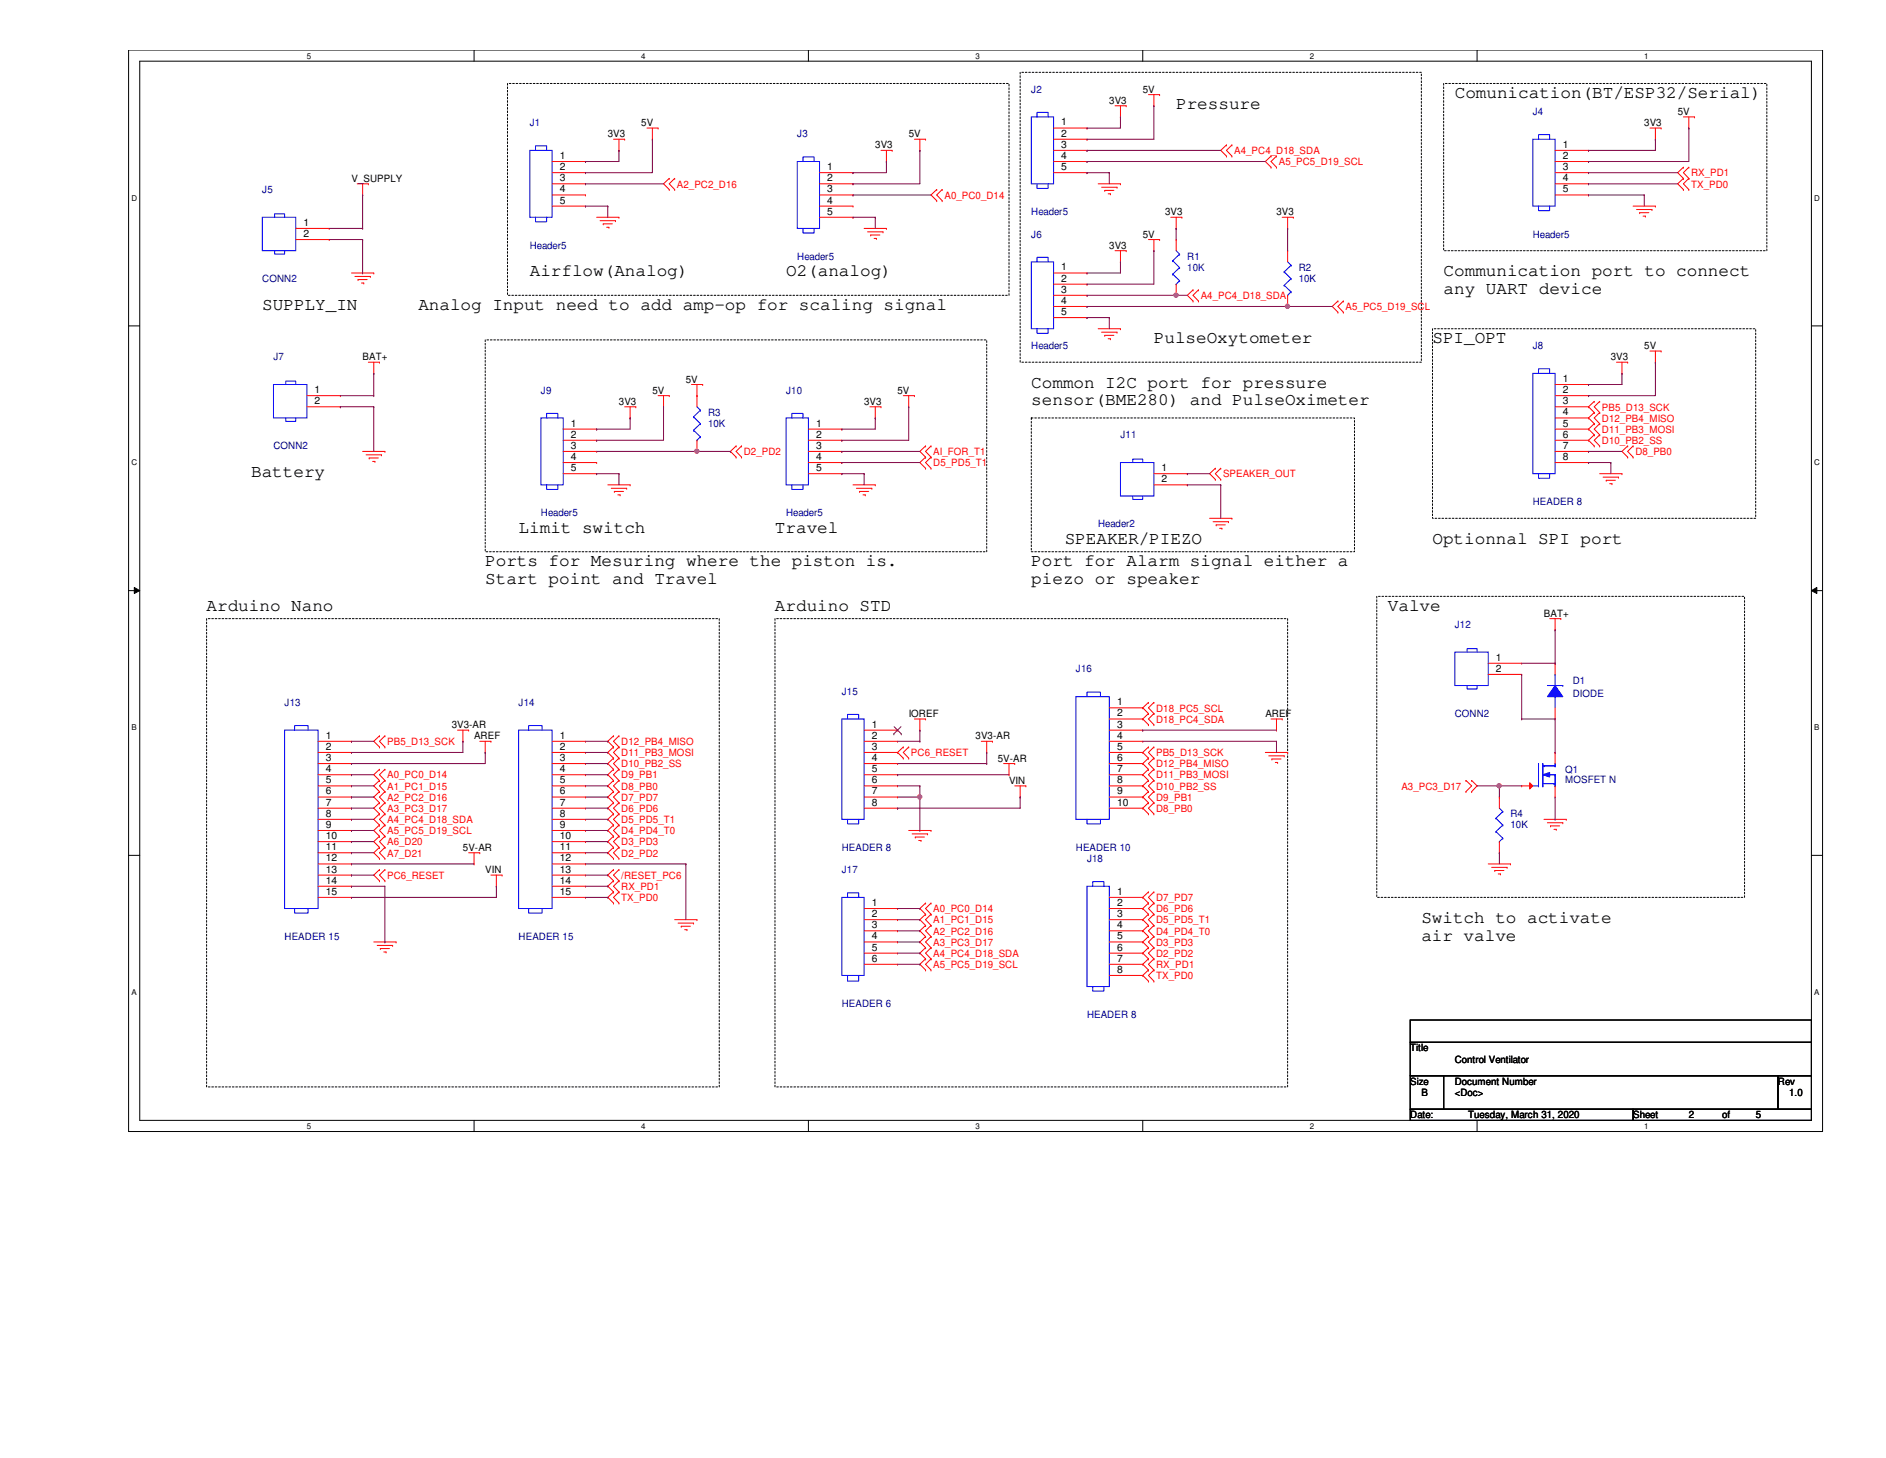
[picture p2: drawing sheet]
<svg xmlns="http://www.w3.org/2000/svg" width="279mm" height="216mm" viewBox="0 0 279 216" stroke-linecap="round" stroke-linejoin="round" font-family="sans-serif">
<path d="M19.1 7.4h250.9v160.2h-250.9zM20.7 9.1h247.7v156.8h-247.7z" fill="none" stroke="#000" stroke-width=".15"/>
<g fill="#fff">
<path d="M45.5 7.6h.6v1.3h-.6z"/>
<path d="M45.5 166.1h.6v1.3h-.6z"/>
</g>
<path d="M70.2 7.4v1.7M70.2 165.9v1.7" fill="none" stroke="#000" stroke-width=".15"/>
<g fill="#fff">
<path d="M95 7.6h.6v1.3h-.6z"/>
<path d="M95 166.1h.6v1.3h-.6z"/>
</g>
<path d="M119.8 7.4v1.7M119.8 165.9v1.7" fill="none" stroke="#000" stroke-width=".15"/>
<g fill="#fff">
<path d="M144.5 7.6h.6v1.3h-.6z"/>
<path d="M144.5 166.1h.6v1.3h-.6z"/>
</g>
<path d="M169.3 7.4v1.7M169.3 165.9v1.7" fill="none" stroke="#000" stroke-width=".15"/>
<g fill="#fff">
<path d="M194.1 7.6h.5v1.3h-.5z"/>
<path d="M194.1 166.1h.5v1.3h-.5z"/>
</g>
<path d="M218.8 7.4v1.7M218.8 165.9v1.7" fill="none" stroke="#000" stroke-width=".15"/>
<g fill="#fff">
<path d="M243.6 7.6h.6v1.3h-.6z"/>
<path d="M243.6 166.1h.6v1.3h-.6z"/>
<path d="M19.5 28.7h.8v1.3h-.8z"/>
<path d="M268.8 28.7h.8v1.3h-.8z"/>
<path d="M19.5 67.9h.8v1.3h-.8z"/>
<path d="M268.8 67.9h.8v1.3h-.8z"/>
</g>
<path d="M19.1 48.3h1.6M268.4 48.3h1.6" fill="none" stroke="#000" stroke-width=".15"/>
<g fill="#fff">
<path d="M19.5 107.1h.7v1.3h-.7z"/>
<path d="M268.8 107.1h.7v1.3h-.7z"/>
</g>
<path d="M19.1 87.5h1.6M19.9 87l.8 .5-.8 .4zM268.4 87.5l.8-.5v.9zM268.4 87.5h1.6" fill="none" stroke="#000" stroke-width=".15"/>
<path d="M19.9 87l.8 .5-.8 .4zM268.4 87.5l.8-.5v.9z" fill="#000"/>
<g fill="#fff">
<path d="M19.5 146.3h.7v1.3h-.7z"/>
<path d="M268.8 146.3h.7v1.3h-.7z"/>
</g>
<path d="M19.1 126.7h1.6M268.4 126.7h1.6M208.9 151h59.5v3.3h-59.5zM208.9 154.3h59.5v5h-59.5zM208.9 159.3h5v5h-5zM213.9 159.3h49.5v5h-49.5zM263.4 159.3h5v5h-5zM208.9 164.3h33v1.6h-33zM241.9 164.3h26.5v1.6h-26.5z" fill="none" stroke="#000" stroke-width=".15"/>
<path d="M75.2 12.4h74.3v31.3h-74.3zM151.1 10.7h59.5v42.9h-59.5zM213.9 12.4h47.8v24.7h-47.8zM71.9 50.3h74.3v31.4h-74.3zM212.2 48.7h47.9v28h-47.9zM152.8 61.9h47.9v19.8h-47.9zM30.6 91.6h76v69.4h-76zM114.8 91.6h76v69.4h-76zM204 88.3h54.4v44.6h-54.4z" fill="none" stroke="#000" stroke-width=".15" stroke-dasharray=".3 .3"/>
<g fill="none" stroke="#f00" stroke-width=".15">
<path d="M95.8 19h1.7M96.6 19v1.6M97.5 19h.1M165.2 15.7h1.6M166 17.3h.1M166 15.7v1.6M166.8 15.7h.1M170.1 14h1.7M170.9 15.7h.1M170.9 14v1.7M171.8 14h.1M244.4 19h1.7"/>
<path d="M245.2 19v1.6M246.1 19h.1M249.4 17.3h1.6M250.2 19h.1M250.2 17.3v1.7M251 17.3h.1M52.9 27.2h1.7M53.7 28.9h.1M53.7 27.2v1.7M54.6 27.2h.1M88.4 32.2h3.3M88.9 32.7h2.3"/>
<path d="M89.4 33.1h.1M89.4 33.1h1.3M89.9 33.7h.3M90.2 33.7h.1M90.9 20.6h1.6M91.2 32.7h.1M91.7 22.3h.1M91.7 32.2h.1M91.7 20.6v1.7M92.5 20.6h.1M96.6 20.6h.1M99.1 26.4h.1"/>
<path d="M99.1 28.1h.1M99.1 26.4l-.8 .8 .8 .9M99.9 28.1h.1M99.9 26.4h.1M99.9 26.4l-.8 .8 .8 .9M128 33.8h3.3M128.5 34.3h2.3M129 34.8h.1M129 34.8h1.3M129.5 35.3h.3M129.8 35.3h.1M130.5 22.3h1.7"/>
<path d="M130.8 34.3h.1M131.3 23.9h.1M131.3 33.8h.1M131.3 22.3v1.6M132.2 22.3h.1M135.5 20.6h1.6M136.3 22.3h.1M136.3 20.6v1.7M137.1 20.6h.1M138.8 28.1h.1M138.8 29.7h.1M138.8 28.1l-.9 .8 .9 .8"/>
<path d="M139.6 29.7h.1M139.6 28.1h.1M139.6 28.1l-.8 .8 .8 .8M162.7 27.2h3.3M163.2 27.7h2.3M163.7 28.2h.1M163.7 28.2h1.3M164.2 28.7h.3M164.5 28.7h.1M165.2 37.1h1.6M165.5 27.7h.1M166 38.8h.1"/>
<path d="M166 27.2h.1M166 37.1v1.7M166.8 37.1h.1M170.1 35.5h1.7M170.9 37.1h.1M170.9 35.5v1.6M171.8 35.5h.1M173.4 32.2h1.7M174.2 33.8h.1M174.2 32.2v1.6M175.1 32.2h.1M181.7 21.5h.1"/>
<path d="M181.7 23.1h.1M181.7 21.5l-.9 .8 .9 .8M182.5 23.1h.1M182.5 21.5h.1M182.5 21.5l-.8 .8 .8 .8M188.3 23.1h.1M188.3 24.8h.1M188.3 23.1l-.8 .8 .8 .9M189.1 24.8h.1M189.1 23.1h.1M189.1 23.1l-.8 .8 .8 .9M189.9 32.2h1.7"/>
<path d="M190.8 33.8h.1M190.8 32.2v1.6M191.6 32.2h.1M241.9 30.5h3.3M242.4 31h2.3M242.9 31.5h.1M242.9 31.5h1.4M243.4 32h.4M243.8 32h.1M244.7 31h.1M245.2 20.6h.1M245.2 30.5h.1"/>
<path d="M249.4 24.8h.1M249.4 26.4h.1M249.4 28.1h.1M249.4 24.8l-.9 .8 .9 .8M249.4 26.4l-.9 .8 .9 .9M250.2 26.4h.1M250.2 24.8h.1M250.2 28.1h.1M250.2 24.8l-.8 .8 .8 .8M250.2 26.4l-.8 .8 .8 .9M52.1 40.4h3.3M52.6 40.9h2.3"/>
<path d="M53 41.4h.1M53 41.4h1.4M53.6 41.9h.3M53.9 41.9h.1M54.6 53.6h1.6M54.9 40.9h.1M55.4 40.4h.1M55.4 55.3h.1M55.4 53.6v1.7M56.2 53.6h.1M97.5 58.6h1.6M98.3 58.6v1.6"/>
<path d="M99.1 58.6h.1M102.4 56.9h1.7M103.3 58.6h.1M103.3 56.9v1.7M104.1 56.9h.1M133.8 58.6h1.7M134.6 58.6v1.6M135.5 58.6h.1M162.7 48.7h3.3M163.2 49.2h2.3M163.7 49.7h.1M163.7 49.7h1.3"/>
<path d="M164.2 50.2h.3M164.5 50.2h.1M165.5 49.2h.1M166 48.7h.1M176.7 42.9h.1M176.7 44.6h.1M176.7 42.9l-.8 .8 .8 .9M177.5 44.6h.1M177.5 42.9h.1M177.5 42.9l-.8 .8 .8 .9M198.2 44.6h.1M198.2 46.2h.1"/>
<path d="M198.2 44.6l-.8 .8 .8 .8M199 46.2h.1M199 44.6h.1M199 44.6l-.8 .8 .8 .8M236.2 59.4h.1M236.2 59.4l-.9 .8 .9 .9M237 59.4h.1M237 59.4l-.8 .8 .8 .9M239.5 53.6h1.6M240.3 55.3h.1M240.3 53.6v1.7M241.1 53.6h.1"/>
<path d="M244.4 52h1.7M245.2 53.6h.1M245.2 52v1.6M246.1 52h.1M53.7 66.8h3.3M54.2 67.4h2.3M54.7 67.8h.1M54.7 67.8h1.3M55.2 68.3h.3M55.5 68.3h.1M56.5 67.4h.1M57 66.8h.1"/>
<path d="M90 71.8h3.3M90.6 72.3h2.2M91 72.8h.1M91 72.8h1.4M91.5 73.3h.4M91.9 73.3h.1M92.5 60.2h1.7M92.8 72.3h.1M93.3 61.9h.1M93.3 71.8h.1M93.3 60.2v1.7M94.2 60.2h.1"/>
<path d="M98.3 60.2h.1M109.1 66h.1M109.1 67.7h.1M109.1 66l-.9 .8 .9 .9M109.9 67.7h.1M109.9 66h.1M109.9 66l-.8 .8 .8 .9M126.4 71.8h3.3M126.9 72.3h2.3M127.3 72.8h.1M127.3 72.8h1.4M127.8 73.3h.4"/>
<path d="M128.2 73.3h.1M128.9 60.2h1.6M129.2 72.3h.1M129.7 61.9h.1M129.7 71.8h.1M129.7 60.2v1.7M130.5 60.2h.1M134.6 60.2h.1M137.1 66h.1M137.1 67.7h.1M137.1 69.3h.1M137.1 66l-.8 .8 .8 .9"/>
<path d="M137.1 67.7l-.8 .8 .8 .8M137.9 67.7h.1M137.9 66h.1M137.9 69.3h.1M137.9 67.7l-.8 .8 .8 .8M137.9 66l-.8 .8 .8 .9M179.2 76.7h3.3M179.7 77.3h2.3M180 69.3h.1M180 71h.1M180 69.3l-.8 .8 .8 .9M180.2 77.7h.1"/>
<path d="M180.2 77.7h1.3M180.7 78.2h.3M180.8 71h.1M180.8 69.3h.1M180.8 69.3l-.8 .8 .8 .9M181 78.2h.1M182 77.3h.1M182.5 76.7h.1M236.2 61.1h.1M236.2 62.7h.1M236.2 64.4h.1M236.2 66h.1"/>
<path d="M236.2 61.1l-.9 .8 .9 .8M236.2 62.7l-.9 .8 .9 .9M236.2 64.4l-.9 .8 .9 .8M237 61.1h.1M237 62.7h.1M237 64.4h.1M237 66h.1M237 70.1h3.3M237 61.1l-.8 .8 .8 .8M237 62.7l-.8 .8 .8 .9M237 64.4l-.8 .8 .8 .8M237.5 70.7h2.3"/>
<path d="M238 71.1h.1M238 71.1h1.3M238.5 71.6h.3M238.8 71.6h.1M239.8 70.7h.1M240.3 70.1h.1M241.1 66h.1M241.1 67.7h.1M241.1 66l-.8 .8 .8 .9M241.9 67.7h.1M241.9 66h.1M241.9 66l-.8 .8 .8 .9"/>
<path d="M229.6 91.6h1.6M230.4 93.3h.1M230.4 91.6v1.7M231.2 91.6h.1M56.2 109h.1M56.2 110.6h.1M56.2 113.9h.1M56.2 115.6h.1M56.2 117.2h.1M56.2 118.9h.1M56.2 109l-.8 .8 .8 .8M56.2 113.9l-.8 .8 .8 .9"/>
<path d="M56.2 115.6l-.8 .8 .8 .8M56.2 117.2l-.8 .8 .8 .9M56.2 118.9l-.8 .8 .8 .8M57 110.6h.1M57 109h.1M57 115.6h.1M57 113.9h.1M57 117.2h.1M57 118.9h.1M57 109l-.8 .8 .8 .8M57 113.9l-.8 .8 .8 .9M57 115.6l-.8 .8 .8 .8"/>
<path d="M57 117.2l-.8 .8 .8 .9M57 118.9l-.8 .8 .8 .8M67.8 108.1h1.6M68.6 109.8h.1M68.6 108.1v1.7M69.4 108.1h.1M71.1 109.8h1.6M71.9 111.4h.1M71.9 109.8v1.6M72.7 109.8h.1M90.9 117.2h.1M90.9 118.9h.1"/>
<path d="M90.9 113.9h.1M90.9 115.6h.1M90.9 110.6h.1M90.9 112.3h.1M90.9 109h.1M90.9 117.2l-.9 .8 .9 .9M90.9 118.9l-.9 .8 .9 .8M90.9 113.9l-.9 .8 .9 .9M90.9 115.6l-.9 .8 .9 .8M90.9 110.6l-.9 .8 .9 .9M90.9 112.3l-.9 .8 .9 .8M90.9 109l-.9 .8 .9 .8"/>
<path d="M91.7 118.9h.1M91.7 117.2h.1M91.7 115.6h.1M91.7 113.9h.1M91.7 112.3h.1M91.7 110.6h.1M91.7 109h.1M91.7 117.2l-.8 .8 .8 .9M91.7 118.9l-.8 .8 .8 .8M91.7 113.9l-.8 .8 .8 .9M91.7 115.6l-.8 .8 .8 .8M91.7 110.6l-.8 .8 .8 .9"/>
<path d="M91.7 112.3l-.8 .8 .8 .8M91.7 109l-.8 .8 .8 .8M133.8 110.6h.1M133.8 112.3h.1M133.8 110.6l-.8 .8 .8 .9M134.6 112.3h.1M134.6 110.6h.1M134.6 110.6l-.8 .8 .8 .9M135.5 106.5h1.6M136.3 108.1h.1M136.3 106.5v1.6M137.1 106.5h.1"/>
<path d="M145.4 109.8h1.6M146.2 111.4h.1M146.2 109.8v1.6M147 109.8h.1M148.7 113.1h1.6M149.5 114.7h.1M149.5 113.1v1.6M150.3 113.1h.1M150.3 116.4h1.7M151.1 118h.1M151.1 116.4v1.6M152 116.4h.1"/>
<path d="M164.3 108.1h5M164.3 109.8h5M164.3 106.5h5M164.3 113.1h5M164.3 116.4h5M164.3 111.4h5M164.3 104.8h5M164.3 114.7h5M164.3 118h5M164.3 119.7h5M169.3 104.8h.1M169.3 106.5h.1"/>
<path d="M169.3 108.1h.1M169.3 109.8h.1M169.3 111.4h.1M169.3 113.1h.1M169.3 114.7h.1M169.3 116.4h.1M169.3 118h.1M169.3 119.7h.1M169.3 111.4l.8 .9M169.3 104.8l.8 .9M169.3 113.1l.8 .8M169.3 114.7l.8 .9"/>
<path d="M169.3 116.4l.8 .8M169.3 118l.8 .9M169.3 119.7l.8 .8M169.3 106.5l.8 .8M170.1 110.6h.1M170.1 112.3h.1M170.1 104h.1M170.1 105.7h.1M170.1 113.9h.1M170.1 115.6h.1M170.1 117.2h.1M170.1 118.9h.1"/>
<path d="M170.1 107.3h.1M170.1 110.6l-.8 .8M170.1 104l-.8 .8M170.1 112.3l-.8 .8M170.1 113.9l-.8 .8M170.1 115.6l-.8 .8M170.1 117.2l-.8 .8M170.1 118.9l-.8 .8M170.1 105.7l-.8 .8M170.9 112.3h.1M170.9 110.6h.1M170.9 105.7h.1"/>
<path d="M170.9 104h.1M170.9 113.9h.1M170.9 115.6h.1M170.9 117.2h.1M170.9 118.9h.1M170.9 107.3h.1M170.9 110.6l-.8 .8 .8 .9M170.9 104l-.8 .8 .8 .9M170.9 105.7l-.8 .8 .8 .8M170.9 112.3l-.8 .8 .8 .8M170.9 113.9l-.8 .8 .8 .9M170.9 115.6l-.8 .8 .8 .8"/>
<path d="M170.9 117.2l-.8 .8 .8 .9M170.9 118.9l-.8 .8 .8 .8M187.5 111.4h3.3M188 111.9h2.2M188.3 106.5h1.6M188.4 112.4h.1M188.4 112.4h1.4M188.9 112.9h.4M189.1 108.1h.1M189.1 106.5v1.6M189.3 112.9h.1M189.9 106.5h.1"/>
<path d="M190.2 111.9h.1M190.8 111.4h.1M217.2 117.2h.1M217.2 115.6h.1M217.2 115.6l.8 .8-.8 .8M218 115.6h.1M218 117.2h.1M218 115.6l.8 .8-.8 .8M55.4 139.5h3.3M55.9 140h2.3M56.2 128.8h.1M56.2 130.4h.1"/>
<path d="M56.2 120.5h.1M56.2 122.2h.1M56.2 123.8h.1M56.2 125.5h.1M56.2 127.1h.1M56.2 128.8l-.8 .8 .8 .8M56.2 120.5l-.8 .8 .8 .9M56.2 122.2l-.8 .8 .8 .8M56.2 123.8l-.8 .8 .8 .9M56.2 125.5l-.8 .8 .8 .8M57 130.4h.1M57 128.8h.1"/>
<path d="M57 120.5h.1M57 122.2h.1M57 123.8h.1M57 125.5h.1M57 127.1h.1M57 128.8l-.8 .8 .8 .8M57 120.5l-.8 .8 .8 .9M57 122.2l-.8 .8 .8 .8M57 123.8l-.8 .8 .8 .9M57 125.5l-.8 .8 .8 .8M58.2 140h.1M58.7 139.5h.1"/>
<path d="M69.4 126.3h1.7M70.2 127.9h.1M70.2 126.3v1.6M71.1 126.3h.1M72.7 129.6h1.7M73.5 131.2h.1M73.5 129.6v1.6M74.4 129.6h.1M90.9 123.8h.1M90.9 125.5h.1M90.9 127.1h.1M90.9 128.8h.1"/>
<path d="M90.9 130.4h.1M90.9 132.1h.1M90.9 133.7h.1M90.9 120.5h.1M90.9 122.2h.1M90.9 123.8l-.9 .8 .9 .9M90.9 125.5l-.9 .8 .9 .8M90.9 128.8l-.9 .8 .9 .8M90.9 130.4l-.9 .8 .9 .9M90.9 132.1l-.9 .8 .9 .8M90.9 120.5l-.9 .8 .9 .9M90.9 122.2l-.9 .8 .9 .8"/>
<path d="M91.7 125.5h.1M91.7 123.8h.1M91.7 127.1h.1M91.7 130.4h.1M91.7 128.8h.1M91.7 132.1h.1M91.7 133.7h.1M91.7 122.2h.1M91.7 120.5h.1M91.7 123.8l-.8 .8 .8 .9M91.7 125.5l-.8 .8 .8 .8M91.7 128.8l-.8 .8 .8 .8"/>
<path d="M91.7 130.4l-.8 .8 .8 .9M91.7 132.1l-.8 .8 .8 .8M91.7 120.5l-.8 .8 .8 .9M91.7 122.2l-.8 .8 .8 .8M99.9 136.2h3.4M100.5 136.7h2.2M100.9 137.2h.1M100.9 137.2h1.4M101.4 137.7h.4M101.8 137.7h.1M102.7 136.7h.1M103.3 136.2h.1"/>
<path d="M134.6 123h3.3M135.1 123.5h2.3M135.6 124h.1M135.6 124h1.3M136.1 124.5h.3M136.4 124.5h.1M137.1 133.7h.1M137.1 135.4h.1M137.1 137h.1M137.1 138.7h.1M137.1 133.7l-.8 .8 .8 .9M137.1 135.4l-.8 .8 .8 .8"/>
<path d="M137.1 137l-.8 .8 .8 .9M137.1 138.7l-.8 .8 .8 .8M137.4 123.5h.1M137.9 123h.1M137.9 135.4h.1M137.9 133.7h.1M137.9 137h.1M137.9 138.7h.1M137.9 137l-.8 .8 .8 .9M137.9 133.7l-.8 .8 .8 .9M137.9 135.4l-.8 .8 .8 .8M137.9 138.7l-.8 .8 .8 .8"/>
<path d="M170.1 120.5h.1M170.1 132.1h.1M170.1 133.7h.1M170.1 135.4h.1M170.1 137h.1M170.1 138.7h.1M170.1 132.1l-.8 .8 .8 .8M170.1 133.7l-.8 .8 .8 .9M170.1 135.4l-.8 .8 .8 .8M170.1 137l-.8 .8 .8 .9M170.1 138.7l-.8 .8 .8 .8M170.9 120.5h.1"/>
<path d="M170.9 133.7h.1M170.9 132.1h.1M170.9 135.4h.1M170.9 137h.1M170.9 138.7h.1M170.9 132.1l-.8 .8 .8 .8M170.9 133.7l-.8 .8 .8 .9M170.9 135.4l-.8 .8 .8 .8M170.9 137l-.8 .8 .8 .9M170.9 138.7l-.8 .8 .8 .8M220.5 127.9h3.3M221 128.4h2.3"/>
<path d="M221.4 128.9h.1M221.4 128.9h1.4M222 129.4h.3M222.3 129.4h.1M223.3 128.4h.1M223.8 127.9h.1M228.7 121.3h3.3M229.2 121.8h2.3M229.7 122.3h.1M229.7 122.3h1.4M230.2 122.8h.3M230.5 122.8h.1"/>
<path d="M231.5 121.8h.1M232 121.3h.1M56.3 140.5h.1M56.3 140.5h1.4M56.9 141h.3M57.2 141h.1M137.1 140.3h.1M137.1 142h.1M137.1 143.6h.1M137.1 140.3l-.8 .8 .8 .9M137.1 142l-.8 .8 .8 .8M137.9 140.3h.1"/>
<path d="M137.9 142h.1M137.9 143.6h.1M137.9 140.3l-.8 .8 .8 .9M137.9 142l-.8 .8 .8 .8M170.1 142h.1M170.1 143.6h.1M170.1 145.3h.1M170.1 140.3h.1M170.1 142l-.8 .8 .8 .8M170.1 143.6l-.8 .8 .8 .9M170.1 140.3l-.8 .8 .8 .9M170.9 143.6h.1"/>
<path d="M170.9 142h.1M170.9 145.3h.1M170.9 140.3h.1M170.9 142l-.8 .8 .8 .8M170.9 143.6l-.8 .8 .8 .9M170.9 140.3l-.8 .8 .8 .9"/>
</g>
<path d="M230.4 99.9h.1M230.4 99.9v1.6M159.4 103.2h4.9v18.1h-4.9zM161 103.2v-.7h2v.7M229.2 101.5h2.3M230.4 103.2h.1M230.4 103.2v1.6M231.5 101.5h.1M161 121.3v.7h2v-.7" fill="none" stroke="#00f" stroke-width=".15"/>
<path d="M230.4 101.5l1.1 1.7h-2.3z" fill-rule="evenodd" fill="#00f"/>
<g fill="none" stroke="#00f" stroke-width=".15">
<path d="M173.7 38.6h.1M173.7 38.6l1.1 1M174.2 37.1l.6 .5M174.8 37.6h.1M174.8 39.6h.1M174.8 37.6l-1.1 1M174.8 39.6l-1.1 1M173.7 40.6h.1M173.7 40.6l1.1 1M174.2 42.1h.1M174.8 41.6h.1M174.8 41.6l-.6 .5"/>
<path d="M227.1 116.4h.8M227.9 116.4h.1M227.9 113.1h.1M227.9 113.1v3.3M228.6 116.4h.1M228.6 113.4h.1M228.6 113.1v3.3M228.6 113.4h1.8M228.6 116h1.8M228.7 113.4h.1M229.4 114.7h1M230.2 116h.1"/>
<path d="M230.4 101.5l1.1 1.7h-2.3zM230.4 113.4h.1M230.4 114.7h.1M230.4 116.4h.1M230.4 116h.1M230.4 113.1v.3M230.4 114.7v1.7"/>
</g>
<path d="M174.2 35.5h.1M174.2 35.5v1.6M174.2 43.7h.1M174.2 42.1v1.6M230.4 98.2h.1M230.4 98.2v1.7M230.4 106.5h.1M230.4 104.8v1.7" fill="none" stroke="#f00" stroke-width=".15"/>
<path d="M228.6 114.7l1-.3v.7z" fill="#00f"/>
<path d="M228.6 114.7l1-.3v.7z" fill="none" stroke="#00f" stroke-width=".15"/>
<path d="M226.6 115.9l.5 .5-.5 .4z" fill="#f00"/>
<g fill="none" stroke="#f00" stroke-width=".15">
<path d="M156.1 19h4.9M161 19h.1M43.8 33.8h5M43.8 35.5h5M48.8 33.8h.1M48.8 35.5h.1M81.8 23.9h4.9M81.8 25.6h4.9M81.8 27.2h4.9M81.8 28.9h4.9M81.8 30.5h4.9M86.7 23.9h.1"/>
<path d="M86.7 25.6h.1M86.7 27.2h.1M86.7 28.9h.1M86.7 30.5h.1M121.4 25.6h5M121.4 27.2h5M121.4 28.9h5M121.4 30.5h5M121.4 32.2h5M126.4 25.6h.1M126.4 27.2h.1M126.4 28.9h.1"/>
<path d="M126.4 30.5h.1M126.4 32.2h.1M156.1 22.3h4.9M156.1 23.9h4.9M156.1 25.6h4.9M156.1 20.6h4.9M161 20.6h.1M161 22.3h.1M161 23.9h.1M161 25.6h.1M190.8 37.1h.1M190.8 37.1v1.7"/>
<path d="M230.4 22.3h4.9M230.4 23.9h4.9M230.4 25.6h4.9M230.4 27.2h4.9M230.4 28.9h4.9M235.3 22.3h.1M235.3 23.9h.1M235.3 25.6h.1M235.3 27.2h.1M235.3 28.9h.1M45.5 58.6h4.9M50.4 58.6h.1"/>
<path d="M103.3 58.6h.1M103.3 58.6v1.6M156.1 40.4h4.9M156.1 42.1h4.9M156.1 43.7h4.9M156.1 45.4h4.9M156.1 47h4.9M161 40.4h.1M161 42.1h.1M161 43.7h.1M161 45.4h.1M161 47h.1"/>
<path d="M190.8 45.4h.1M190.8 43.7v1.7M230.4 56.9h4.9M230.4 58.6h4.9M235.3 56.9h.1M235.3 58.6h.1M45.5 60.2h4.9M50.4 60.2h.1M83.4 63.5h5M83.4 65.2h5M83.4 66.8h5M83.4 68.5h5"/>
<path d="M83.4 70.1h5M88.4 63.5h.1M88.4 65.2h.1M88.4 66.8h.1M88.4 68.5h.1M88.4 70.1h.1M103.3 66.8h.1M103.3 65.2v1.6M119.8 63.5h4.9M119.8 65.2h4.9M119.8 66.8h4.9M119.8 68.5h4.9"/>
<path d="M119.8 70.1h4.9M124.7 63.5h.1M124.7 65.2h.1M124.7 66.8h.1M124.7 68.5h.1M124.7 70.1h.1M170.9 70.1h5M170.9 71.8h5M175.9 70.1h.1M175.9 71.8h.1M230.4 60.2h4.9M230.4 61.9h4.9"/>
<path d="M230.4 63.5h4.9M230.4 65.2h4.9M230.4 66.8h4.9M230.4 68.5h4.9M235.3 60.2h.1M235.3 61.9h.1M235.3 63.5h.1M235.3 65.2h.1M235.3 66.8h.1M235.3 68.5h.1M220.5 98.2h4.9M220.5 99.9h4.9"/>
<path d="M225.4 98.2h.1M225.4 99.9h.1M47.1 116.4h5M47.1 109.8h5M47.1 111.4h5M47.1 113.1h5M47.1 114.7h5M47.1 118h5M47.1 119.7h5M52.1 109.8h.1M52.1 111.4h.1M52.1 113.1h.1"/>
<path d="M52.1 114.7h.1M52.1 116.4h.1M52.1 118h.1M52.1 119.7h.1M81.8 116.4h4.9M81.8 109.8h4.9M81.8 111.4h4.9M81.8 113.1h4.9M81.8 114.7h4.9M81.8 118h4.9M81.8 119.7h4.9M86.7 109.8h.1"/>
<path d="M86.7 111.4h.1M86.7 113.1h.1M86.7 114.7h.1M86.7 116.4h.1M86.7 118h.1M86.7 119.7h.1M128 116.4h5M128 109.8h5M128 111.4h5M128 113.1h5M128 114.7h5M128 118h5"/>
<path d="M128 119.7h5M128 108.1h5M133 108.1h.1M133 109.8h.1M133 111.4h.1M133 113.1h.1M133 114.7h.1M133 116.4h.1M133 118h.1M133 119.7h.1M222.1 118h.1M222.1 118v1.7"/>
<path d="M225.4 116.4h.1M225.4 116.4h1.7M226.6 115.9l.5 .5-.5 .4zM230.4 118h.1M230.4 111.4h.1M230.4 111.4v1.7M230.4 116.4v1.6M47.1 121.3h5M47.1 123h5M47.1 124.6h5M47.1 126.3h5M47.1 127.9h5"/>
<path d="M47.1 129.6h5M47.1 131.2h5M47.1 132.9h5M52.1 121.3h.1M52.1 123h.1M52.1 124.6h.1M52.1 126.3h.1M52.1 127.9h.1M52.1 129.6h.1M52.1 131.2h.1M52.1 132.9h.1M81.8 121.3h4.9"/>
<path d="M81.8 123h4.9M81.8 124.6h4.9M81.8 126.3h4.9M81.8 127.9h4.9M81.8 129.6h4.9M81.8 131.2h4.9M81.8 132.9h4.9M86.7 121.3h.1M86.7 123h.1M86.7 124.6h.1M86.7 126.3h.1M86.7 127.9h.1"/>
<path d="M86.7 129.6h.1M86.7 131.2h.1M86.7 132.9h.1M128 134.5h5M128 136.2h5M128 137.8h5M128 139.5h5M133 134.5h.1M133 136.2h.1M133 137.8h.1M133 139.5h.1M164.3 134.5h5"/>
<path d="M164.3 136.2h5M164.3 137.8h5M164.3 139.5h5M164.3 132.9h5M169.3 132.9h.1M169.3 134.5h.1M169.3 136.2h.1M169.3 137.8h.1M169.3 139.5h.1M222.1 126.3h.1M222.1 124.6v1.7M128 141.1h5"/>
<path d="M128 142.8h5M133 141.1h.1M133 142.8h.1M164.3 141.1h5M164.3 142.8h5M164.3 144.4h5M169.3 141.1h.1M169.3 142.8h.1M169.3 144.4h.1"/>
</g>
<g fill="none" stroke="#00f" stroke-width=".15">
<path d="M152.8 17.3h3.3v9.9h-3.3zM153.6 17.3v-.7h1.7v.7M38.9 32.2h4.9v4.9h-4.9zM40.7 32.2v-.5h1.5v.5M40.7 37.1v.5h1.5v-.5M78.5 22.3h3.3v9.9h-3.3zM79.3 22.3v-.7h1.7v.7M79.3 32.2v.7h1.7v-.7M118.1 23.9h3.3v9.9h-3.3zM119 23.9v-.7h1.6v.7M119 33.8v.7h1.6v-.7M152.8 38.8h3.3v9.9h-3.3z"/>
<path d="M153.6 27.2v.7h1.7v-.7M153.6 38.8v-.7h1.7v.7M190.8 38.8l.5 .5M191.3 39.3h.1M191.3 39.3l-1.1 1M227.1 20.6h3.3v9.9h-3.3zM227.9 20.6v-.7h1.7v.7M227.9 30.5v.7h1.7v-.7M40.5 56.9h5v5h-5zM42.3 56.9v-.5h1.5v.5M153.6 48.7v.7h1.7v-.7M190.2 40.3h.1"/>
<path d="M190.2 42.2h.1M190.2 40.3l1.1 1M190.2 42.2l1.1 1M190.8 43.7h.1M191.3 41.3h.1M191.3 43.2h.1M191.3 41.3l-1.1 .9M191.3 43.2l-.5 .5M227.1 55.3h3.3v14.8h-3.3zM227.9 55.3v-.7h1.7v.7M42.3 61.9v.5h1.5v-.5M80.1 61.9h3.3v9.9h-3.3z"/>
<path d="M81 61.9v-.7h1.6v.7M81 71.8v.7h1.6v-.7M102.7 61.7h.1M102.7 63.7h.1M102.7 61.7l1.1 1M102.7 63.7l1.1 1M103.3 65.2h.1M103.3 60.2l.5 .5M103.8 60.7h.1M103.8 62.7h.1M103.8 64.7h.1M103.8 60.7l-1.1 1"/>
<path d="M103.8 62.7l-1.1 1M103.8 64.7l-.5 .5M116.5 61.9h3.3v9.9h-3.3zM117.3 61.9v-.7h1.7v.7M117.3 71.8v.7h1.7v-.7M166 68.5h4.9v4.9h-4.9zM167.8 68.5v-.5h1.5v.5M167.8 73.4v.6h1.5v-.6M227.9 70.1v.7h1.7v-.7M215.5 96.6h5v4.9h-5zM217.3 96.6v-.5h1.5v.5M42.2 108.1h4.9v26.4h-4.9z"/>
<path d="M43.6 108.1v-.7h2v.7M76.8 108.1h5v26.4h-5zM78.3 108.1v-.7h2v.7M124.7 106.5h3.3v14.8h-3.3zM125.6 106.5v-.7h1.6v.7M217.3 101.5v.5h1.5v-.5M222.1 119.7l.5 .5M43.6 134.5v.7h2v-.7M78.3 134.5v.7h2v-.7M124.7 132.9h3.3v11.5h-3.3zM125.6 132.9v-.7h1.6v.7M125.6 121.3v.7h1.6v-.7"/>
<path d="M161 131.2h3.3v14.9h-3.3zM161.9 131.2v-.6h1.6v.6M221.6 121.2h.1M221.6 123.1h.1M221.6 121.2l1 1M221.6 123.1l1 1M222.1 124.6h.1M222.6 120.2h.1M222.6 122.2h.1M222.6 124.1h.1M222.6 120.2l-1 1M222.6 122.2l-1 .9"/>
<path d="M222.6 124.1l-.5 .5M125.6 144.4v.9h1.6v-.9M161.9 146.1v.7h1.6v-.7"/>
</g>
<path d="M132.4 108.7h.1M132.5 107.6l1 1.1M133.5 107.6l-1.1 1.1M133.5 108.7h.1" fill="none" stroke="#804000" stroke-width=".15"/>
<g fill="none" stroke="#800040" stroke-width=".15">
<path d="M52.1 111.4h.1M52.1 113.1h.1M52.1 109.8h.1M52.1 114.7h.1M52.1 116.4h.1M52.1 118h.1M52.1 119.7h.1M52.1 118h3.3M52.1 119.7h3.3M52.1 114.7h3.3M52.1 116.4h3.3M52.1 109.8h3.3"/>
<path d="M68.6 109.8h.1M68.6 109.8v1.6h-16.5M71.9 111.4h.1M71.9 111.4v1.7h-19.8M86.7 111.4h3.3M86.7 113.1h3.3M86.7 118h3.3M86.7 119.7h3.3M86.7 114.7h3.3M86.7 116.4h3.3M86.7 109.8h3.3M90 118h.1"/>
<path d="M90 119.7h.1M90 114.7h.1M90 116.4h.1M90 111.4h.1M90 113.1h.1M90 109.8h.1M133 114.7h.1M133 119.7h.1M133 113.1h13.2M133 118h3.3M133 114.7h16.5M133 116.4h3.3"/>
<path d="M133 109.8h3.3M136.3 109.8h.1M136.3 108.1h.1M136.3 116.4h.1M136.3 118h.1M136.3 108.1v1.7M136.3 116.4v1.6M146.2 111.4h.1M146.2 113.1h.1M146.2 111.4v1.7M151.1 118h.1M151.1 118v1.7h-18.1"/>
<path d="M52.1 131.2h.1M52.1 127.9h.1M52.1 132.9h.1M52.1 121.3h.1M52.1 123h.1M52.1 124.6h.1M52.1 126.3h.1M52.1 129.6h.1M52.1 131.2h4.9v8.3M52.1 127.9h18.1M52.1 124.6h3.3M52.1 126.3h3.3"/>
<path d="M52.1 129.6h3.3M52.1 121.3h3.3M52.1 123h3.3M57 139.5h.1M73.5 131.2h.1M73.5 131.2v1.7h-21.4M86.7 131.2h3.3M86.7 127.9h14.9M86.7 132.9h3.3M86.7 124.6h3.3M86.7 126.3h3.3M86.7 129.6h3.3"/>
<path d="M86.7 121.3h3.3M86.7 123h3.3M90 124.6h.1M90 126.3h.1M90 129.6h.1M90 131.2h.1M90 132.9h.1M90 121.3h.1M90 123h.1M101.6 127.9h.1M101.6 127.9v8.3"/>
</g>
<circle cx="136.2" cy="118" r=".32" fill="#f0f"/>
<circle cx="136.2" cy="118" r=".32" fill="none" stroke="#f0f" stroke-width=".15"/>
<g fill="none" stroke="#800040" stroke-width=".15">
<path d="M166 38.8h.1M166 38.8v1.6h-5M170.9 37.1h.1M170.9 37.1v5h-9.9M161 47h.1M161 40.4h.1M161 42.1h.1M161 43.7h.1M161 47h3.3M161 43.7h13.2M164.3 47h.1M164.3 47v1.7"/>
<path d="M136.3 118v5M169.3 108.1h.1M169.3 108.1h19.8M169.3 109.8h19.8M189.1 109.8h.1M189.1 109.8v1.6M133 134.5h3.3M133 136.2h3.3M133 137.8h3.3M133 139.5h3.3M136.3 123h.1M136.3 134.5h.1"/>
<path d="M136.3 136.2h.1M136.3 137.8h.1M136.3 139.5h.1M133 141.1h3.3M133 142.8h3.3M136.3 141.1h.1M136.3 142.8h.1"/>
</g>
<circle cx="174.2" cy="43.7" r=".32" fill="#f0f"/>
<circle cx="174.2" cy="43.7" r=".32" fill="none" stroke="#f0f" stroke-width=".15"/>
<path d="M161 45.4h.1M161 45.4h29.8" fill="none" stroke="#800040" stroke-width=".15"/>
<circle cx="190.7" cy="45.4" r=".32" fill="#f0f"/>
<circle cx="190.7" cy="45.4" r=".32" fill="none" stroke="#f0f" stroke-width=".15"/>
<g fill="none" stroke="#800040" stroke-width=".15">
<path d="M161 19h.1M166 17.3h.1M166 17.3v1.7h-5M170.9 15.7h.1M170.9 15.7v4.9h-9.9M250.2 19h.1M250.2 19v4.9h-14.9M48.8 33.8h4.9M48.8 35.5h4.9M53.7 28.9h.1M53.7 33.8h.1M53.7 35.5h.1"/>
<path d="M53.7 28.9v4.9M53.7 35.5v4.9M161 20.6h.1M161 22.3h.1M161 23.9h.1M161 25.6h.1M161 22.3h19.8M161 23.9h26.5M161 25.6h3.3M164.3 25.6h.1M164.3 25.6v1.6M174.2 33.8h.1"/>
<path d="M174.2 33.8v1.7M190.8 33.8h.1M190.8 33.8v3.3M235.3 22.3h.1M235.3 23.9h.1M235.3 25.6h.1M235.3 27.2h.1M235.3 28.9h.1M235.3 25.6h13.2M235.3 27.2h13.2M235.3 28.9h8.3M243.6 28.9h.1"/>
<path d="M243.6 28.9v1.6M245.2 20.6h.1M245.2 20.6v1.7h-9.9M50.4 58.6h5M53.7 40.4h.1M55.4 55.3h.1M55.4 58.6h.1M55.4 55.3v3.3M174.2 43.7h.1M174.2 43.7h1.7M190.8 45.4h.1M190.8 45.4h6.6"/>
<path d="M235.3 56.9h.1M235.3 58.6h.1M240.3 55.3h.1M240.3 55.3v1.6h-5M245.2 53.6h.1M245.2 53.6v5h-9.9M50.4 60.2h.1M50.4 60.2h5M55.4 60.2h.1M55.4 60.2v6.6M124.7 63.5h.1M124.7 65.2h.1"/>
<path d="M124.7 66.8h.1M124.7 68.5h.1M124.7 70.1h.1M124.7 66.8h11.6M124.7 68.5h11.6M124.7 70.1h3.3M128 70.1h.1M128 70.1v1.7M129.7 61.9h.1M129.7 61.9v1.6h-5M134.6 60.2h.1M134.6 60.2v5h-9.9"/>
<path d="M235.3 68.5h.1M235.3 66.8h.1M235.3 66.8h5M235.3 68.5h3.3M238.6 68.5h.1M238.6 68.5v1.6M225.4 99.9h.1M225.4 98.2h5M225.4 99.9v6.6M230.4 93.3h.1M230.4 98.2h.1M230.4 93.3v4.9"/>
<path d="M218.8 116.4h3.3M222.1 116.4h.1M225.4 106.5h.1M225.4 106.5h5v4.9M230.4 111.4h.1M230.4 118v3.3M230.4 121.3h.1"/>
</g>
<circle cx="222.1" cy="116.3" r=".32" fill="#f0f"/>
<circle cx="222.1" cy="116.3" r=".32" fill="none" stroke="#f0f" stroke-width=".15"/>
<path d="M88.4 63.5h.1M88.4 65.2h.1M88.4 66.8h14.9M93.3 61.9h.1M93.3 61.9v1.6h-4.9M98.3 60.2h.1M98.3 60.2v5h-9.9M103.3 66.8h.1" fill="none" stroke="#800040" stroke-width=".15"/>
<circle cx="103.2" cy="66.8" r=".32" fill="#f0f"/>
<circle cx="103.2" cy="66.8" r=".32" fill="none" stroke="#f0f" stroke-width=".15"/>
<g fill="none" stroke="#800040" stroke-width=".15">
<path d="M86.7 23.9h.1M86.7 25.6h.1M86.7 27.2h.1M86.7 30.5h.1M86.7 27.2h11.6M86.7 30.5h3.3M90 30.5h.1M90 30.5v1.7M91.7 22.3h.1M91.7 22.3v1.6h-5M96.6 20.6h.1M96.6 20.6v5h-9.9"/>
<path d="M126.4 25.6h.1M126.4 27.2h.1M126.4 28.9h.1M126.4 32.2h.1M126.4 28.9h11.5M126.4 32.2h3.3M129.7 32.2h.1M129.7 32.2v1.6M131.3 23.9h.1M131.3 23.9v1.7h-4.9M136.3 22.3h.1M136.3 22.3v4.9h-9.9"/>
<path d="M88.4 70.1h.1M88.4 70.1h3.3M91.7 70.1h.1M91.7 70.1v1.7M103.3 66.8h4.9M108.2 66.8h.1M175.9 70.1h.1M175.9 71.8h.1M175.9 70.1h3.3M175.9 71.8h4.9M180.8 71.8h.1M180.8 71.8v4.9"/>
<path d="M222.1 116.4h.1M222.1 116.4v1.6M222.1 116.4h3.3M222.1 126.3h.1M222.1 126.3v1.6"/>
</g>
<circle cx="136.2" cy="118" r=".32" fill="#f0f"/>
<circle cx="136.2" cy="118" r=".32" fill="none" stroke="#f0f" stroke-width=".15"/>
<circle cx="174.2" cy="43.7" r=".32" fill="#f0f"/>
<circle cx="174.2" cy="43.7" r=".32" fill="none" stroke="#f0f" stroke-width=".15"/>
<circle cx="190.7" cy="45.4" r=".32" fill="#f0f"/>
<circle cx="190.7" cy="45.4" r=".32" fill="none" stroke="#f0f" stroke-width=".15"/>
<circle cx="222.1" cy="116.3" r=".32" fill="#f0f"/>
<circle cx="222.1" cy="116.3" r=".32" fill="none" stroke="#f0f" stroke-width=".15"/>
<circle cx="103.2" cy="66.8" r=".32" fill="#f0f"/>
<circle cx="103.2" cy="66.8" r=".32" fill="none" stroke="#f0f" stroke-width=".15"/>
<g font-size="2.6">
<text x="174.2" y="16.1">Pressure</text>
<text x="215.5" y="14.5">Comunication(BT/ESP32/Serial)</text>
<text x="78.5" y="40.9">Airflow(Analog)</text>
<text x="116.5" y="40.9">O2(analog)</text>
<text x="213.9" y="40.9">Communication port to connect</text>
<text x="38.9" y="45.8">SUPPLY_IN</text>
<text x="62" y="45.8">Analog Input need to add amp-op for scaling signal</text>
<text x="213.9" y="43.5">any UART device</text>
<text x="170.9" y="50.8">PulseOxytometer</text>
<text x="212.2" y="50.8">SPI_OPT</text>
<text x="152.8" y="57.4">Common I2C port for pressure</text>
<text x="152.8" y="60">sensor(BME280) and PulseOximeter</text>
<text x="37.2" y="70.6">Battery</text>
<text x="71.9" y="83.8">Ports for Mesuring where the piston is.</text>
<text x="76.8" y="78.9">Limit switch</text>
<text x="114.8" y="78.9">Travel</text>
<text x="152.8" y="83.8">Port for Alarm signal either a</text>
<text x="157.7" y="80.5">SPEAKER/PIEZO</text>
<text x="212.2" y="80.5">Optionnal SPI port</text>
<text x="71.9" y="86.4">Start point and Travel</text>
<text x="152.8" y="86.4">piezo or speaker</text>
<text x="30.6" y="90.4">Arduino Nano</text>
<text x="114.8" y="90.4">Arduino STD</text>
<text x="205.6" y="90.4">Valve</text>
<text x="210.6" y="136.7">Switch to activate</text>
<text x="210.6" y="139.3">air valve</text>
</g>
<g font-size="1.5" fill="#000080">
<text x="152.8" y="13.7">J2</text>
<text x="227.1" y="17">J4</text>
<text x="78.5" y="18.7">J1</text>
<text x="118.1" y="20.3">J3</text>
<text x="38.9" y="28.6">J5</text>
<text x="152.8" y="31.9">Header5</text>
<text x="152.8" y="35.2">J6</text>
<text x="227.1" y="35.2">Header5</text>
<text x="38.9" y="41.8">CONN2</text>
<text x="78.5" y="36.8">Header5</text>
<text x="118.1" y="38.5">Header5</text>
<text x="175.9" y="38.5">R1</text>
<text x="175.9" y="40.1">10K</text>
<text x="192.4" y="40.1">R2</text>
<text x="192.4" y="41.8">10K</text>
<text x="40.5" y="53.3">J7</text>
<text x="152.8" y="51.7">Header5</text>
<text x="227.1" y="51.7">J8</text>
<text x="80.1" y="58.3">J9</text>
<text x="116.5" y="58.3">J10</text>
<text x="104.9" y="61.6">R3</text>
<text x="104.9" y="63.2">10K</text>
<text x="166" y="64.9">J11</text>
<text x="40.5" y="66.5">CONN2</text>
<text x="80.1" y="76.5">Header5</text>
<text x="116.5" y="76.5">Header5</text>
<text x="227.1" y="74.8">HEADER 8</text>
<text x="162.7" y="78.1">Header2</text>
<text x="215.5" y="93">J12</text>
<text x="159.4" y="99.6">J16</text>
<text x="233" y="101.2">D1</text>
<text x="42.2" y="104.5">J13</text>
<text x="76.8" y="104.5">J14</text>
<text x="124.7" y="102.9">J15</text>
<text x="215.5" y="106.2">CONN2</text>
<text x="233" y="103.2">DIODE</text>
<text x="231.9" y="114.4">Q1</text>
<text x="231.9" y="115.9">MOSFET N</text>
<text x="124.7" y="126">HEADER 8</text>
<text x="159.4" y="126">HEADER 10</text>
<text x="223.8" y="121">R4</text>
<text x="223.8" y="122.7">10K</text>
<text x="124.7" y="129.3">J17</text>
<text x="161" y="127.6">J18</text>
<text x="42.2" y="139.2">HEADER 15</text>
<text x="76.8" y="139.2">HEADER 15</text>
<text x="124.7" y="149.1">HEADER 6</text>
<text x="161" y="150.7">HEADER 8</text>
</g>
<g font-size="1.5">
<text x="164.3" y="15.4">3V3</text>
<text x="169.3" y="13.7">5V</text>
<text x="248.5" y="17">5V</text>
<text x="82.9" y="23.5">1</text>
<text x="90" y="20.3">3V3</text>
<text x="95" y="18.7">5V</text>
<text x="129.7" y="22">3V3</text>
<text x="134.6" y="20.3">5V</text>
<text x="157.2" y="18.6">1</text>
<text x="157.2" y="20.2">2</text>
<text x="157.2" y="21.9">3</text>
<text x="157.2" y="23.5">4</text>
<text x="231.5" y="21.9">1</text>
<text x="231.5" y="23.5">2</text>
<text x="243.6" y="18.7">3V3</text>
<text x="52.1" y="26.9">V_SUPPLY</text>
<text x="82.9" y="25.2">2</text>
<text x="82.9" y="26.8">3</text>
<text x="82.9" y="28.5">4</text>
<text x="122.6" y="25.2">1</text>
<text x="122.6" y="26.8">2</text>
<text x="122.6" y="28.5">3</text>
<text x="157.2" y="25.2">5</text>
<text x="231.5" y="25.2">3</text>
<text x="231.5" y="26.8">4</text>
<text x="231.5" y="28.5">5</text>
<text x="45" y="33.4">1</text>
<text x="45" y="35.1">2</text>
<text x="82.9" y="30.1">5</text>
<text x="122.6" y="30.1">4</text>
<text x="122.6" y="31.8">5</text>
<text x="169.3" y="35.2">5V</text>
<text x="172.6" y="31.9">3V3</text>
<text x="189.1" y="31.9">3V3</text>
<text x="157.2" y="40">1</text>
<text x="157.2" y="41.7">2</text>
<text x="164.3" y="36.8">3V3</text>
<text x="157.2" y="43.3">3</text>
<text x="157.2" y="45">4</text>
<text x="157.2" y="46.7">5</text>
<text x="53.7" y="53.3">BAT+</text>
<text x="238.6" y="53.3">3V3</text>
<text x="243.6" y="51.7">5V</text>
<text x="46.6" y="58.2">1</text>
<text x="46.6" y="59.9">2</text>
<text x="91.7" y="59.9">3V3</text>
<text x="96.6" y="58.3">5V</text>
<text x="101.6" y="56.6">5V</text>
<text x="128" y="59.9">3V3</text>
<text x="133" y="58.3">5V</text>
<text x="231.5" y="56.6">1</text>
<text x="231.5" y="58.2">2</text>
<text x="231.5" y="59.9">3</text>
<text x="84.6" y="63.2">1</text>
<text x="84.6" y="64.8">2</text>
<text x="120.9" y="63.2">1</text>
<text x="120.9" y="64.8">2</text>
<text x="231.5" y="61.5">4</text>
<text x="231.5" y="63.2">5</text>
<text x="231.5" y="64.8">6</text>
<text x="84.6" y="66.5">3</text>
<text x="84.6" y="68.1">4</text>
<text x="84.6" y="69.8">5</text>
<text x="120.9" y="66.5">3</text>
<text x="120.9" y="68.1">4</text>
<text x="120.9" y="69.8">5</text>
<text x="172.1" y="69.8">1</text>
<text x="172.1" y="71.4">2</text>
<text x="231.5" y="66.5">7</text>
<text x="231.5" y="68.1">8</text>
<text x="228.7" y="91.3">BAT+</text>
<text x="221.6" y="97.8">1</text>
<text x="221.6" y="99.5">2</text>
<text x="66.9" y="107.8">3V3-AR</text>
<text x="129.2" y="107.7">1</text>
<text x="134.6" y="106.2">IOREF</text>
<text x="165.5" y="104.4">1</text>
<text x="165.5" y="106.1">2</text>
<text x="165.5" y="107.7">3</text>
<text x="187.5" y="106.2">AREF</text>
<text x="48.3" y="109.4">1</text>
<text x="48.3" y="111">2</text>
<text x="48.3" y="112.7">3</text>
<text x="70.2" y="109.5">AREF</text>
<text x="82.9" y="109.4">1</text>
<text x="82.9" y="111">2</text>
<text x="82.9" y="112.7">3</text>
<text x="129.2" y="109.4">2</text>
<text x="129.2" y="111">3</text>
<text x="129.2" y="112.7">4</text>
<text x="144.5" y="109.5">3V3-AR</text>
<text x="147.8" y="112.8">5V-AR</text>
<text x="165.5" y="109.4">4</text>
<text x="165.5" y="111">5</text>
<text x="165.5" y="112.7">6</text>
<text x="48.3" y="114.3">4</text>
<text x="48.3" y="116">5</text>
<text x="48.3" y="117.6">6</text>
<text x="48.3" y="119.3">7</text>
<text x="82.9" y="114.3">4</text>
<text x="82.9" y="116">5</text>
<text x="82.9" y="117.6">6</text>
<text x="82.9" y="119.3">7</text>
<text x="129.2" y="114.3">5</text>
<text x="129.2" y="116">6</text>
<text x="129.2" y="117.6">7</text>
<text x="129.2" y="119.3">8</text>
<text x="149.5" y="116.1">VIN</text>
<text x="165.5" y="114.3">7</text>
<text x="165.5" y="116">8</text>
<text x="165.5" y="117.6">9</text>
<text x="165.5" y="119.3">10</text>
<text x="48.3" y="120.9">8</text>
<text x="48.3" y="122.6">9</text>
<text x="48.3" y="124.2">10</text>
<text x="48.3" y="125.9">11</text>
<text x="68.6" y="126">5V-AR</text>
<text x="82.9" y="120.9">8</text>
<text x="82.9" y="122.6">9</text>
<text x="82.9" y="124.2">10</text>
<text x="82.9" y="125.9">11</text>
<text x="48.3" y="127.5">12</text>
<text x="48.3" y="129.2">13</text>
<text x="48.3" y="130.9">14</text>
<text x="71.9" y="129.3">VIN</text>
<text x="82.9" y="127.5">12</text>
<text x="82.9" y="129.2">13</text>
<text x="82.9" y="130.9">14</text>
<text x="48.3" y="132.5">15</text>
<text x="82.9" y="132.5">15</text>
<text x="129.2" y="134.2">1</text>
<text x="129.2" y="135.8">2</text>
<text x="129.2" y="137.5">3</text>
<text x="165.5" y="132.5">1</text>
<text x="165.5" y="134.2">2</text>
<text x="165.5" y="135.8">3</text>
<text x="165.5" y="137.5">4</text>
<text x="129.2" y="139.1">4</text>
<text x="129.2" y="140.8">5</text>
<text x="129.2" y="142.4">6</text>
<text x="165.5" y="139.1">5</text>
<text x="165.5" y="140.8">6</text>
<text x="165.5" y="142.4">7</text>
<text x="165.5" y="144.1">8</text>
<text x="208.9" y="155.7">Title</text>
<text x="208.9" y="160.7">Size</text>
<text x="215.5" y="160.7">Document Number</text>
<text x="215.5" y="157.4">Control Ventilator</text>
<text x="263.4" y="160.7">Rev</text>
<text x="208.9" y="165.6">Date:</text>
<text x="210.6" y="162.3">B</text>
<text x="215.5" y="162.3">&lt;Doc&gt;</text>
<text x="217.5" y="165.6">Tuesday, March 31, 2020</text>
<text x="241.9" y="165.6">Sheet</text>
<text x="250.2" y="165.6">2</text>
<text x="255.1" y="165.6">of</text>
<text x="260.1" y="165.6">5</text>
<text x="265" y="162.3">1.0</text>
</g>
<g font-size="1.5" fill="#f00">
<text x="182.8" y="22.8">A4_PC4_D18_SDA</text>
<text x="100.3" y="27.8">A2_PC2_D16</text>
<text x="139.9" y="29.4">A0_PC0_D14</text>
<text x="189.4" y="24.5">A5_PC5_D19_SCL</text>
<text x="250.5" y="26.1">RX_PD1</text>
<text x="250.5" y="27.8">TX_PD0</text>
<text x="177.9" y="44.3">A4_PC4_D18_SDA</text>
<text x="199.3" y="45.9">A5_PC5_D19_SCL</text>
<text x="237.3" y="60.8">PB5_D13_SCK</text>
<text x="237.3" y="62.4">D12_PB4_MISO</text>
<text x="237.3" y="64.1">D11_PB3_MOSI</text>
<text x="237.3" y="65.7">D10_PB2_SS</text>
<text x="110.2" y="67.4">D2_PD2</text>
<text x="138.3" y="67.4">AI_FOR_T1</text>
<text x="138.3" y="69">D5_PD5_T1</text>
<text x="181.2" y="70.7">SPEAKER_OUT</text>
<text x="242.3" y="67.4">D8_PB0</text>
<text x="171.3" y="105.4">D18_PC5_SCL</text>
<text x="171.3" y="107">D18_PC4_SDA</text>
<text x="57.4" y="110.3">PB5_D13_SCK</text>
<text x="92" y="112">D11_PB3_MOSI</text>
<text x="92" y="113.6">D10_PB2_SS</text>
<text x="92" y="110.3">D12_PB4_MISO</text>
<text x="135" y="112">PC6_RESET</text>
<text x="171.3" y="112">PB5_D13_SCK</text>
<text x="171.3" y="113.6">D12_PB4_MISO</text>
<text x="57.4" y="115.3">A0_PC0_D14</text>
<text x="57.4" y="116.9">A1_PC1_D15</text>
<text x="57.4" y="118.6">A2_PC2_D16</text>
<text x="92" y="118.6">D7_PD7</text>
<text x="92" y="115.3">D9_PB1</text>
<text x="92" y="116.9">D8_PB0</text>
<text x="171.3" y="115.3">D11_PB3_MOSI</text>
<text x="171.3" y="116.9">D10_PB2_SS</text>
<text x="171.3" y="118.6">D9_PB1</text>
<text x="207.6" y="116.9">A3_PC3_D17</text>
<text x="57.4" y="120.2">A3_PC3_D17</text>
<text x="57.4" y="121.9">A4_PC4_D18_SDA</text>
<text x="57.4" y="123.5">A5_PC5_D19_SCL</text>
<text x="57.4" y="125.2">A6_D20</text>
<text x="92" y="125.2">D3_PD3</text>
<text x="92" y="121.9">D5_PD5_T1</text>
<text x="92" y="123.5">D4_PD4_T0</text>
<text x="92" y="120.2">D6_PD6</text>
<text x="171.3" y="120.2">D8_PB0</text>
<text x="57.4" y="130.1">PC6_RESET</text>
<text x="57.4" y="126.8">A7_D21</text>
<text x="92" y="126.8">D2_PD2</text>
<text x="92" y="130.1">/RESET_PC6</text>
<text x="92" y="131.8">RX_PD1</text>
<text x="92" y="133.4">TX_PD0</text>
<text x="138.3" y="135.1">A0_PC0_D14</text>
<text x="138.3" y="136.7">A1_PC1_D15</text>
<text x="171.3" y="133.4">D7_PD7</text>
<text x="171.3" y="135.1">D6_PD6</text>
<text x="171.3" y="136.7">D5_PD5_T1</text>
<text x="138.3" y="138.4">A2_PC2_D16</text>
<text x="138.3" y="140">A3_PC3_D17</text>
<text x="138.3" y="141.7">A4_PC4_D18_SDA</text>
<text x="138.3" y="143.3">A5_PC5_D19_SCL</text>
<text x="171.3" y="143.3">RX_PD1</text>
<text x="171.3" y="138.4">D4_PD4_T0</text>
<text x="171.3" y="140">D3_PD3</text>
<text x="171.3" y="141.7">D2_PD2</text>
<text x="171.3" y="145">TX_PD0</text>
</g>
<g font-size="1.2">
<text x="45.5" y="8.7">5</text>
<text x="95" y="8.7">4</text>
<text x="144.5" y="8.7">3</text>
<text x="194.1" y="8.7">2</text>
<text x="243.6" y="8.7">1</text>
<text x="19.5" y="29.7">D</text>
<text x="268.8" y="29.7">D</text>
<text x="19.5" y="68.9">C</text>
<text x="268.8" y="68.9">C</text>
<text x="19.5" y="108.1">B</text>
<text x="268.8" y="108.1">B</text>
<text x="19.5" y="147.3">A</text>
<text x="268.8" y="147.3">A</text>
<text x="45.5" y="167.2">5</text>
<text x="95" y="167.2">4</text>
<text x="144.5" y="167.2">3</text>
<text x="194.1" y="167.2">2</text>
<text x="243.6" y="167.2">1</text>
</g>
</svg>
